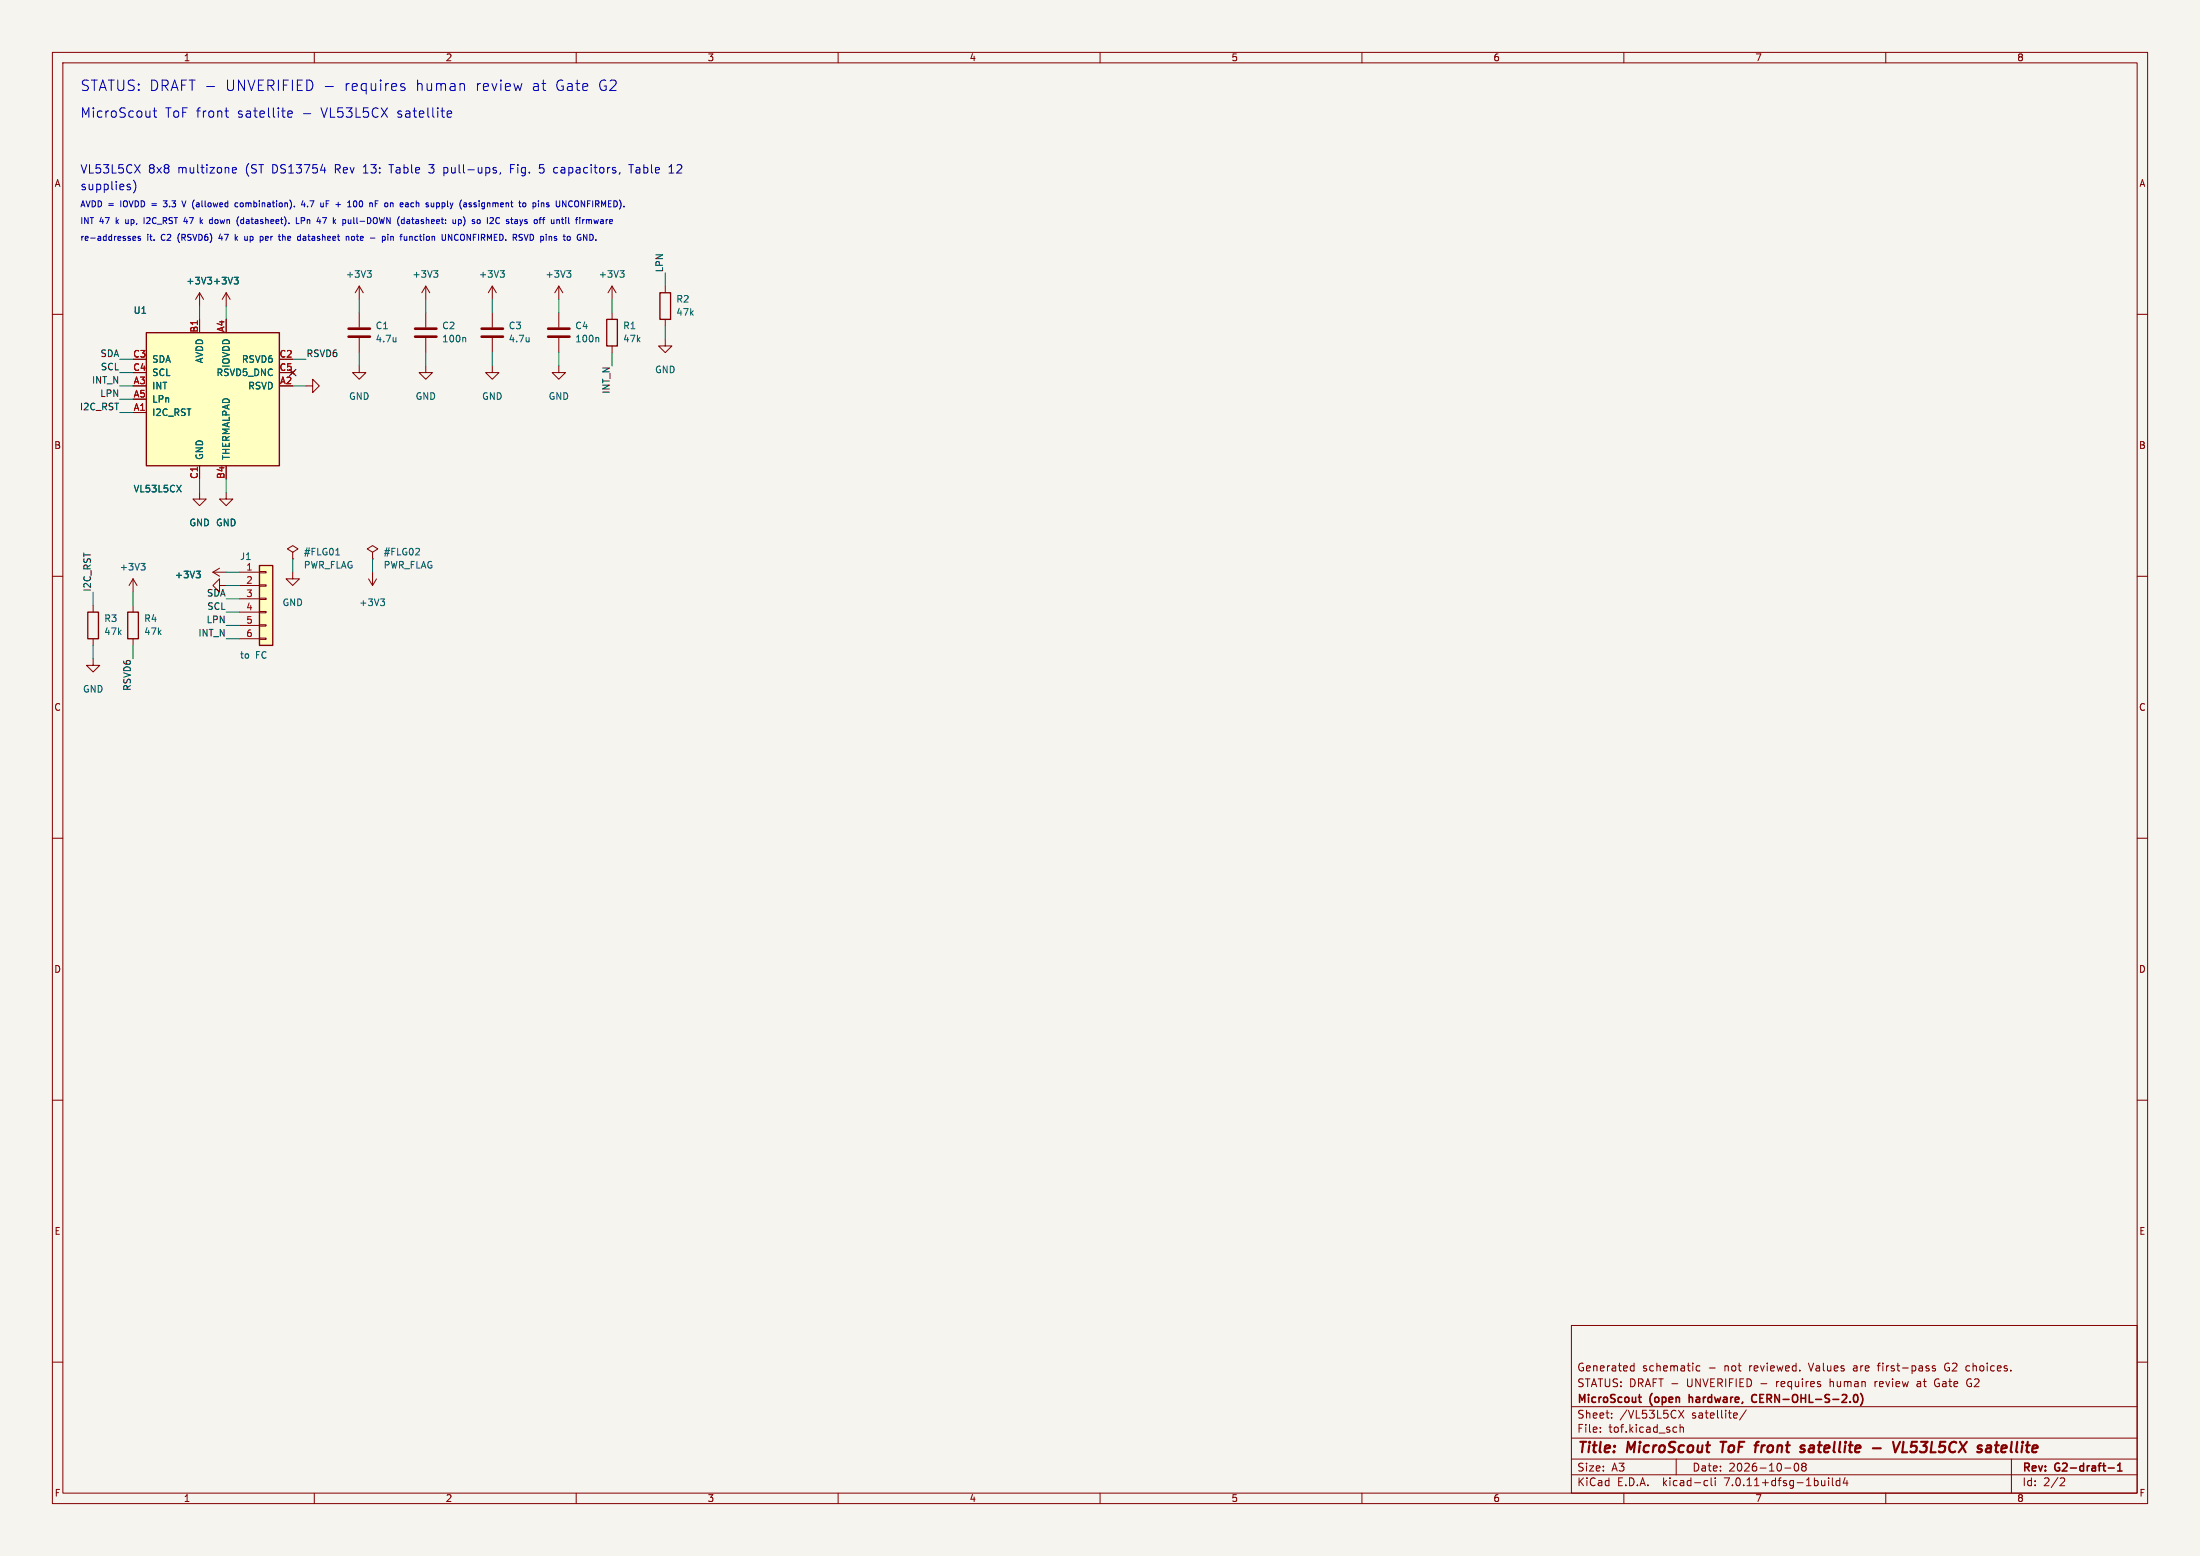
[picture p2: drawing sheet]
<svg xmlns="http://www.w3.org/2000/svg" width="420mm" height="297mm" viewBox="0 0 420 297" stroke-linecap="round" stroke-linejoin="round" font-family="sans-serif">
<path d="M0 0h420v297h-420z" fill="#f5f4ef" stroke="#f5f4ef" stroke-width=".19"/>
<g fill="none" stroke="#840000" stroke-width=".19">
<path d="M10 10h400v277h-400zM12 12h396v273h-396zM60 10v2M110 10v2M160 10v2M210 10v2M260 10v2M310 10v2M360 10v2M10 60h2M38.1 55.9v2.5M38.1 55.9l-.8 1.3"/>
<path d="M38.1 55.9l.8 1.3M43.2 55.9l-.8 1.3M43.2 55.9v2.5M43.2 55.9l.7 1.3M68.6 54.6l-.8 1.3M68.6 54.6v2.6M68.6 59.7v2.8M68.6 54.6l.7 1.3M81.3 54.6v2.6M81.3 59.7v2.8M81.3 54.6l-.8 1.3M81.3 54.6l.7 1.3"/>
<path d="M94 54.6v2.6M94 59.7v2.8M94 54.6l-.8 1.3M94 54.6l.7 1.3M106.7 54.6v2.6M106.7 59.7v2.8M106.7 54.6l-.8 1.3M106.7 54.6l.7 1.3M116.8 54.6v2.6M116.8 59.7v1.3M116.8 54.6l-.7 1.3M116.8 54.6l.8 1.3"/>
<path d="M127 54.6v1.3M408 60h2M25.4 78.7h2.5M38.1 61v2.5M55.5 70.7l.8 .8M56.3 70.7l-.8 .8M58.4 73.7h1.3v-1.3l1.3 1.3-1.3 1.2v-1.2M68.6 69.9v1.2h1.2l-1.2 1.3-1.3-1.3h1.3M68.6 64.5v2.8M81.3 69.9v1.2h1.2l-1.2 1.3-1.3-1.3h1.3M81.3 64.5v2.8M94 69.9v1.2h1.2l-1.2 1.3-1.3-1.3h1.3"/>
<path d="M94 64.5v2.8M106.7 69.9v1.2h1.2l-1.2 1.3-1.3-1.3h1.3M106.7 64.5v2.8M116.8 66v1.3M127 64.8v1.2h1.3l-1.3 1.3-1.3-1.3h1.3M127 61v1.2M38.1 94v1.3h1.3l-1.3 1.2-1.3-1.2h1.3M38.1 88.9v2.5M43.2 94v1.3h1.2l-1.2 1.2-1.3-1.2h1.3M10 110h2M17.8 115.6v1.2M25.4 110.5l-.8 1.3"/>
<path d="M25.4 110.5v2.5M25.4 115.6v1.2M25.4 110.5l.8 1.3M40.6 109.2h2.6M40.6 109.2l1.3 .8M41.9 111.8v-1.3l-1.3 1.3 1.3 1.2v-1.2h1.3M41.9 108.5l-1.3 .7M45.7 109.2h3.8M45.7 111.8h3.8M45.7 114.3h3.8M45.7 116.8h3.8M45.7 119.4h3.8"/>
<path d="M49.5 119.3h1.3v.2h-1.3zM49.5 116.7h1.3v.3h-1.3zM49.5 114.2h1.3v.2h-1.3zM49.5 111.6h1.3v.3h-1.3zM49.5 109.1h1.3v.2h-1.3zM55.9 109.2v1.3h1.2l-1.2 1.3-1.3-1.3h1.3M55.9 105.4l1-.6-1-.7-1 .7 1 .6v1.3M55.9 106.7h.1M70.4 110.5l.7 1.3M71.1 105.4l1-.6-1-.7-1 .7 1 .6v1.3M71.1 106.7h.1M71.1 109.2v2.6"/>
<path d="M71.9 110.5l-.8 1.3M408 110h2M17.8 125.7v1.3h1.2l-1.2 1.3-1.3-1.3h1.3M17.8 121.9v1.3M25.4 121.9v1.3M45.7 121.9h3.8M49.5 121.8h1.3v.2h-1.3zM10 160h2M408 160h2M10 210h2M408 210h2M10 260h2"/>
<path d="M300 253h108v32h-108zM408 260h2M300 278.5h108M300 274.5h108M300 268.5h108M305.5 273.2v.2M305.5 272.5v.1M307.7 270.5v.2M307.7 269.8v.1M311.4 261.6h.5M311.4 260.8h.5M311.9 260.2v1.5"/>
<path d="M319.7 272.4l.4 .1M320 278.5v3M320.1 273.3l-.4 .1M320.4 269.2l1 1.5M320.7 272.5l.2-.1 .4 .1 .1 .9M320.7 271.9v1.5M321.4 269.2l-1 1.5M324.5 260.8l-.4-.1-.3 .3 .1 .6h.6M331.2 269.7l.4 .1 .1 .2-.8 .2M331.6 270.6l-.4 .1M333.4 269.1l-1.3 1.9M342.7 279.4l.2-.1a.8 .8 0 0 1 .5 .7 .8 .8 0 0 1-.5 .8 1 1 0 0 1-.2-1.4z"/>
<path d="M344.2 279.9l-.3-.3 .3-.3h.3l.3 .3-.3 .3M344.2 279.9l-.3 .3v.3l.3 .3h.3l.3-.3-.1-.4-.2-.2M344.2 279.9h.3M357.9 263.7v1M358.1 263.8l-.2 .2M358.4 260.7h.5M366.4 263.7l-.4 .1M366.5 264.1h-.3a.29 .29 0 0 0-.3 .3 .29 .29 0 0 0 .3 .3h.3M369.4 260.8l-.3-.1-.2 .2v.2l.5 .2v.3h-.5M369.8 263.2a.81 .81 0 0 0-.5 .7 .81 .81 0 0 0 .5 .8M371.5 260.3l-.3 .5 .1 .5 .2 .3M375.4 264a.61 .61 0 0 0 .7 .7"/>
<path d="M376.2 263.2a.59 .59 0 0 0-.8 .6M384 278.5v6.5M60 285v2M110 285v2M160 285v2M210 285v2M260 285v2M300 281.5h108M310 285v2M325.6 282.6l.4 .1M326 283.5l-.4 .1M326.7 282.1v1.3l.2 .2"/>
<path d="M327.4 282.1v.1M327.4 282.6v1M340.7 280.2h1.2M349.1 282.1v.1M349.1 282.6v1M349.8 282.1v1.3l.2 .2M351.2 282.7l-.4-.1-.3 .3 .2 .6h.5M351.2 282.1v1.5M352.2 282l-.3 1.1h.9M352.6 282.6v1M360 285v2M393.5 282.1l.5 .1 .2 .3-1 1.1h1"/>
</g>
<path d="M312.8 266.7h.5M313 267.6l.3 .1M322.5 266.2v1.5M322.5 266.8h.1M335.3 266.3a.74 .74 0 0 0-.9 .5 .74 .74 0 0 0 .5 .9l.4-.1M354 266.3l.2-.1a.8 .8 0 0 1 .5 .7 .8 .8 0 0 1-.5 .8 1 1 0 0 1-.2-1.4zM355.2 266a1.72 1.72 0 0 1 0 2.3M404.3 279.7l.4-.4v1.5M402.5 280.2h1.1M404.3 280.8h.8" fill="none" stroke="#840000" stroke-width=".3"/>
<path d="M328.4 275.2h1.2M329 275.2l-.2 2M344.1 275.9l.4 .1M344.3 276.5l.2 .3-.3 .4M345.4 276.5l-.1 .4 .2 .3M357.5 276.4h1.5M361.4 275.2l.4 2 .9-2M363.4 275.2l-.3 2h1M364.7 277l.3 .2h.4M365 275.2l-.2 1 .3-.2M380.8 275.9h.8M381.2 275.2l-.2 1.7 .1 .2 .3 .1" fill="none" stroke="#840000" stroke-width=".4"/>
<path d="M66.5 64.3h4.1M66.5 62.7h4.1M79.2 64.3h4.1M79.2 62.7h4.1M91.9 64.3h4.1M91.9 62.7h4.1M104.6 64.3h4.1M104.6 62.7h4.1" fill="none" stroke="#840000" stroke-width=".51"/>
<g fill="none" stroke="#006464" stroke-width=".19">
<path d="M44.7 52.9h.8l-.4 .5M45.2 53.4l.3 .3v.3l-.3 .2M70.1 51.7h.8l-.4 .4M70.6 52.1l.3 .3v.3l-.3 .2M82.8 51.7h.8l-.4 .4M83.3 52.1l.3 .3v.3l-.3 .2M95.5 51.7h.8l-.4 .4M96 52.1l.3 .3v.3l-.3 .2M108.2 51.7h.8l-.4 .4M108.7 52.1l.3 .3v.3l-.3 .2M118.4 51.7h.7l-.4 .4M118.9 52.1l.2 .3v.3l-.2 .2"/>
<path d="M75.6 64.4v.9M75.6 65.1l-.1 .1M88.7 64.4l.2 .2v.7M101 64.4v.9M101 65.1l-.1 .1M114.1 64.4l.2 .2v.7M33.7 92.6l.9 1.3M34.6 92.6l-.9 1.3M26.9 107.5h.8l-.4 .5M27.5 108l.2 .3v.3l-.2 .2M37.4 109h.8l-.4 .5M38 109.5l.2 .3v.3l-.2 .2"/>
<path d="M64.1 105.9h.7M72.6 114.3h.8l-.4 .5M73.2 114.8l.2 .3v.3l-.2 .2M79.3 105.9h.8M80 104.8v.4"/>
</g>
<g fill="#ffffc2" stroke="#ffffc2" stroke-width=".19">
<path d="M49.5 108h2.6v15.2h-2.6z"/>
<path d="M27.9 63.5h25.4v25.4h-25.4z"/>
</g>
<path d="M126 55.9h2v5.1h-2zM27.9 63.5h25.4v25.4h-25.4zM115.8 61h2.1v5h-2.1zM16.8 116.8h2v5.1h-2zM24.4 116.8h2v5.1h-2zM49.5 108h2.6v15.2h-2.6z" fill="none" stroke="#840000" stroke-width=".25"/>
<g fill="none" stroke="#0000c2" stroke-width=".19">
<path d="M39.4 16.5h1.6M62.1 16.5h1.5M76.6 16.5l.6 .2 .1 .2-.1 .3-.5 .1M76.6 16l.2-.1 .4 .1M24.7 35.7l.2 .2-.2 .3M24.7 35.2h.2M25.5 34.4a1.84 1.84 0 0 1 0 2.4M25.7 31.4l1.1 1.6M26.8 31.4l-1.1 1.6M28.6 21.2v1.2M28.6 22.2l-.1 .1M29.2 21.2h.7"/>
<path d="M29.5 20.6v1.5l.1 .2 .3 .1M31.2 38.3h.7M31.2 39.4l.1 .1M34.7 38.3l.4 1.2 .4-1.2M42.9 21.2h.7M43.3 22.3l.3 .1M44.4 32.5l.7-.2v-.3h-.5l-.2 .2v.7h.7M45.4 38.8l-.3-.1-.2 .2 .1 .5h.4M54.9 21.8l.9-.2-.1-.3-.5-.1-.3 .2 .1 .9h.7M56.2 39.4v.1M57.8 38.3l-.2 .8h.7M58.1 38.7v.8"/>
<path d="M61.2 32.5h1M62.3 38.9h.4M62.8 38.3h-.5v1.2M67.6 38.4l.1-.1a.61 .61 0 0 1 .4 .6 .61 .61 0 0 1-.4 .6l-.2-.5zM71.6 38.3h.6M71.6 38.9h.4M78.9 38.7h-.3l-.2 .2 .1 .5 .4 .1M81.9 31.4h.9M81.9 32.9h.1M83.4 38.8l.3-.1 .2 .2-.1 .5h-.4M83.4 38.7v1.2M84.7 32v1.6"/>
<path d="M84.7 32.9l.2 .1M84.9 32h-.2M85.4 21.8l.8-.2-.1-.3-.5-.1-.2 .2 .1 .9h.6M89.5 38.9l.5 .4-.1 .2-.4-.1M90 38.8l-.3-.1-.2 .2M90.5 39.4l.3 .1M90.6 38.7l-.1 .2 .1 .2M94.3 32.5l.4 .1 .1 .2-.2 .2h-.3M94.3 32h.4M95.6 32.9l-.2 .4M97.5 32.2h.5M98.2 31.4h-.7v1.6"/>
<path d="M100.3 38.8l.1 .1-.1 .5M101.8 39.4h.4M101.8 38.8h.4M101.8 38.7v1.2M103 32.9l.6 .1M103.8 31.4h-.8v.8l.6-.2M104.5 39.1l.3 .1v.1l-.4 .2M104.5 38.7l.3 .1M105.9 32.9l.4 .1M106.3 32h-.4M108.8 38.4h.5M109.3 39.4h-.5"/>
<path d="M109.8 38.5v.8M118.3 32.9v.3M120 31.4h.9M120.5 31.4v1.6M127.7 33h.9M127.7 31.9l.5-.5v1.6M25.4 45.5l.5-.1v-.2l-.4-.1-.1 .2v.5h.5M26.8 45.2l-.3-.1-.2 .2 .1 .1 .4 .2v.2h-.5M27.5 41.5v1.2M35.4 41.5l-.3 .8h.7M38.2 41.5v1.2M38.3 42.2l.4 .5"/>
<path d="M38.7 41.9l-.5 .5M42.1 44.7l-.3 .8h.7M44.9 44.7v1.2M45 45.4l.3 .5M45.3 45.1l-.4 .5M45.5 43.1h.1M45.6 41.4h-.1M46.4 41.9l-.3 .1-.1 .1v.5l.4 .1M47.2 45.8l-.3 .1M47.2 45.1v.8M49.8 45.1l.3 .1 .1 .1v.5l-.4 .1M53.9 44.7v1.2"/>
<path d="M54.3 45.1l-.4 .1M56.6 41.5v1.2h.5M57.5 42.1h.4M57.9 41.5h-.4v1.2M58.2 45.1l-.3 .1M58.3 45.4h-.3l-.2 .2 .1 .2 .4 .1M61.6 41.5h.7l-.5 1.2M66.1 45.2h.4l.1 .7M66.1 45.1v.8M67.6 45.2l-.3-.1-.2 .2 .1 .5h.4M73 45.1v1.2M74 44.7v.1"/>
<path d="M74 45.1v.8M74.6 45.1v.8M74.9 45.1l-.3 .1M77.2 42l-.4-.1-.2 .2 .1 .5h.5M77.2 41.5v1.2M78 41.9l-.3 .1M78.1 42.2h-.3l-.1 .2v.2l.4 .1M78.2 45.1v.8M78.6 45.2h-.4M86.3 44.7v1.2l-.7-1.2v1.2M86.8 45v.6M87 41.9v.8"/>
<path d="M87 42.6h-.1M87.5 42l.3-.1 .3 .2-.1 .5h-.5M87.5 41.9v1.2M88.4 41.4a1.32 1.32 0 0 1 0 1.7M99.2 41.9l.3 .8M99.5 42.7l-.3 .4M99.8 41.9l-.3 .8M100.1 44.7l.3 1.2 .4-1.2M108.5 41.5v1l.2 .2M110.7 44.7a.58 .58 0 0 0-.5 .6 .58 .58 0 0 0 .5 .6M112.5 42h.4v.7M112.9 44.7a.62 .62 0 0 1 .4 .6 .62 .62 0 0 1-.4 .6"/>
<path d="M113.4 41.9l.2 .8 .2-.6"/>
</g>
<g fill="none" stroke="#009600" stroke-width=".19">
<path d="M38.1 58.4v2.6M43.2 58.4v2.6M68.6 57.2v2.5M81.3 57.2v2.5M94 57.2v2.5M106.7 57.2v2.5M116.8 57.2v2.5M127 52.1v2.5M22.9 68.6h2.5M22.9 76.2h2.5M22.9 73.7h2.5M22.9 78.7h2.5"/>
<path d="M22.9 71.1h2.5M55.9 68.6h2.5M55.9 73.7h2.5M68.6 67.3v2.6M81.3 67.3v2.6M94 67.3v2.6M106.7 67.3v2.6M116.8 67.3v2.6M127 62.2v2.6M38.1 91.4v2.6M43.2 91.4v2.6M17.8 113v2.6"/>
<path d="M25.4 113v2.6M43.2 114.3h2.5M43.2 116.8h2.5M43.2 119.4h2.5M43.2 109.2h2.5M43.2 111.8h2.5M55.9 106.7v2.5M71.1 106.7v2.5M17.8 123.2v2.5M25.4 123.2v2.5M43.2 121.9h2.5"/>
</g>
<path d="M55.3 70.5l1.2 1.2M56.5 70.5l-1.2 1.2" fill="none" stroke="#000084" stroke-width=".19"/>
<g font-size="2.8" fill="#0000c2">
<text x="15.2" y="17.5">STATUS: DRAFT -</text>
<text x="43" y="17.5">UNVERIFIED -</text>
<text x="65.8" y="17.5">requires</text>
<text x="79.5" y="17.5">human</text>
<text x="91" y="17.5">review</text>
<text x="101.8" y="17.5">at</text>
<text x="106.3" y="17.5">Gate</text>
<text x="114.6" y="17.5">G2</text>
</g>
<g font-size="2.8" fill="#840000">
<text x="301" y="277.9">Title:</text>
<text x="310.6" y="277.9">MicroScout</text>
<text x="329.4" y="277.9">ToF front</text>
<text x="346.2" y="277.9">satellite</text>
<text x="365.5" y="277.9">VL53L5CX</text>
<text x="382.4" y="277.9">satellite</text>
</g>
<g font-size="2.5" fill="#0000c2">
<text x="15.2" y="22.6">MicroScout</text>
<text x="31.5" y="22.6">ToF front</text>
<text x="45.4" y="22.6">satellite</text>
<text x="57.8" y="22.6">-</text>
<text x="61.5" y="22.6">VL53L5CX</text>
<text x="76.1" y="22.6">satellite</text>
</g>
<g font-size="2.2" fill="#0000c2">
<text x="15.2" y="33.2">VL53L5CX</text>
<text x="28.3" y="33.2">8x8</text>
<text x="34" y="33.2">multizone</text>
<text x="47" y="33.2">(ST</text>
<text x="52.1" y="33.2">DS13754</text>
<text x="64.2" y="33.2">Rev</text>
<text x="69.8" y="33.2">13:</text>
<text x="74.9" y="33.2">Table</text>
<text x="82.6" y="33.2">3</text>
<text x="85.5" y="33.2">pull-ups,</text>
<text x="98.4" y="33.2">Fig.</text>
<text x="104.1" y="33.2">5</text>
<text x="106.9" y="33.2">capacitors,</text>
<text x="121.6" y="33.2">Table</text>
<text x="129.2" y="33.2">12</text>
<text x="15.2" y="36.4">supplies)</text>
</g>
<g font-size="2.1" fill="#840000">
<text x="301" y="262">Generated</text>
<text x="313.5" y="262">schematic</text>
<text x="326.2" y="262">-</text>
<text x="329.3" y="262">not</text>
<text x="334.2" y="262">reviewed.</text>
<text x="345.8" y="262">Values</text>
<text x="354.4" y="262">are</text>
<text x="359.2" y="262">first-pass</text>
<text x="372.1" y="262">G2 choices.</text>
<text x="301" y="268.2">MicroScout</text>
<text x="301" y="265">STATUS: DRAFT -</text>
<text x="315" y="268.2">(open</text>
<text x="322.2" y="265">UNVERIFIED</text>
<text x="323.1" y="268.2">hardware,</text>
<text x="335.7" y="268.2">CERN-OHL-S-2.0)</text>
<text x="336.3" y="265">-</text>
<text x="339.5" y="265">requires</text>
<text x="349.9" y="265">human</text>
<text x="358.6" y="265">review</text>
<text x="366.8" y="265">at</text>
<text x="370.3" y="265">Gate</text>
<text x="376.6" y="265">G2</text>
<text x="301" y="273.7">File:</text>
<text x="301" y="271">Sheet:</text>
<text x="307.1" y="273.7">tof.kicad_sch</text>
<text x="309.2" y="271">/VL53L5CX</text>
<text x="323" y="271">satellite/</text>
<text x="301" y="281.1">Size:</text>
<text x="307.6" y="281.1">A3</text>
<text x="323" y="281.1">Date:</text>
<text x="330" y="281.1">2026-10-08</text>
<text x="386" y="281.3">Rev:</text>
<text x="392.4" y="281.3">G2-draft-1</text>
<text x="301" y="283.9">KiCad</text>
<text x="308.7" y="283.9">E.D.A.</text>
<text x="317.6" y="283.9">kicad-cli</text>
<text x="329.5" y="283.9">7.0.11+dfsg-1build4</text>
<text x="386" y="283.9">Id:</text>
<text x="390.1" y="283.9">2/2</text>
</g>
<g font-size="1.8" fill="#840000">
<text x="35" y="11.9">1</text>
<text x="85" y="11.9">2</text>
<text x="135" y="11.9">3</text>
<text x="185" y="11.9">4</text>
<text x="235" y="11.9">5</text>
<text x="285" y="11.9">6</text>
<text x="335" y="11.9">7</text>
<text x="385" y="11.9">8</text>
<text x="10.3" y="35.9">A</text>
<text x="408.3" y="35.9">A</text>
<text x="10.3" y="85.9">B</text>
<text x="408.2" y="85.9">B</text>
<text x="10.3" y="135.9">C</text>
<text x="408.2" y="135.9">C</text>
<text x="10.3" y="185.9">D</text>
<text x="408.2" y="185.9">D</text>
<text x="10.3" y="235.9">E</text>
<text x="408.3" y="235.9">E</text>
<text x="10.3" y="285.9">F</text>
<text x="35" y="286.9">1</text>
<text x="85" y="286.9">2</text>
<text x="135" y="286.9">3</text>
<text x="185" y="286.9">4</text>
<text x="235" y="286.9">5</text>
<text x="285" y="286.9">6</text>
<text x="335" y="286.9">7</text>
<text x="385" y="286.9">8</text>
<text x="408.3" y="285.9">F</text>
</g>
<g font-size="1.8" fill="#006464">
<text x="65.9" y="53.2">+3V3</text>
<text x="78.6" y="53.2">+3V3</text>
<text x="91.3" y="53.2">+3V3</text>
<text x="104" y="53.2">+3V3</text>
<text x="114.2" y="53.2">+3V3</text>
<text x="35.5" y="54.5">+3V3 +3V3</text>
<text x="129" y="58">R2</text>
<text x="25.4" y="60.1">U1</text>
<text x="71.6" y="63">C1</text>
<text x="71.6" y="65.5">4.7u</text>
<text x="84.3" y="63">C2</text>
<text x="84.3" y="65.5">100n</text>
<text x="97" y="63">C3</text>
<text x="97" y="65.5">4.7u</text>
<text x="109.7" y="63">C4</text>
<text x="109.7" y="65.5">100n</text>
<text x="118.9" y="63">R1</text>
<text x="118.9" y="65.5">47k</text>
<text x="129" y="60.5">47k</text>
<text x="29" y="69.4">SDA</text>
<text x="29" y="72">SCL</text>
<text x="39" y="69.4" transform="rotate(-90 39 69.4)">AVDD</text>
<text x="41.2" y="72">RSVD5_DNC</text>
<text x="44" y="70.3" transform="rotate(-90 44 70.3)">IOVDD</text>
<text x="46.1" y="69.4">RSVD6</text>
<text x="125" y="71.4">GND</text>
<text x="29" y="74.5">INT</text>
<text x="29" y="77.1">LPn</text>
<text x="47.3" y="74.5">RSVD</text>
<text x="66.5" y="76.5">GND</text>
<text x="79.2" y="76.5">GND</text>
<text x="91.9" y="76.5">GND</text>
<text x="104.6" y="76.5">GND</text>
<text x="29" y="79.6">I2C_RST</text>
<text x="39" y="87.9" transform="rotate(-90 39 87.9)">GND</text>
<text x="44" y="87.9" transform="rotate(-90 44 87.9)">THERMALPAD</text>
<text x="25.4" y="94.2">VL53L5CX</text>
<text x="36.1" y="100.6">GND GND</text>
<text x="45.7" y="107.1">J1</text>
<text x="57.9" y="106.2">#FLG01</text>
<text x="73.1" y="106.2">#FLG02</text>
<text x="22.8" y="109.1">+3V3</text>
<text x="33.3" y="110.6">+3V3</text>
<text x="57.9" y="108.7">PWR_FLAG</text>
<text x="73.1" y="108.7">PWR_FLAG</text>
<text x="19.8" y="118.9">R3</text>
<text x="27.4" y="118.9">R4</text>
<text x="53.8" y="115.9">GND</text>
<text x="68.5" y="115.9">+3V3</text>
<text x="19.8" y="121.4">47k</text>
<text x="27.4" y="121.4">47k</text>
<text x="45.7" y="125.9">to</text>
<text x="48.8" y="125.9">FC</text>
<text x="15.7" y="132.4">GND</text>
</g>
<g font-size="1.8" fill="#0f0f0f">
<text x="126.7" y="52.1" transform="rotate(-90 126.7 52.1)">LPN</text>
<text x="19.1" y="68.2">SDA</text>
<text x="19.1" y="70.8">SCL</text>
<text x="58.4" y="68.2">RSVD6</text>
<text x="17.5" y="73.3">INT_N</text>
<text x="19" y="75.9">LPN</text>
<text x="116.5" y="75.3" transform="rotate(-90 116.5 75.3)">INT_N</text>
<text x="15.2" y="78.4">I2C_RST</text>
<text x="17.4" y="113" transform="rotate(-90 17.4 113)">I2C_RST</text>
<text x="39.4" y="114">SDA</text>
<text x="39.3" y="119">LPN</text>
<text x="39.5" y="116.5">SCL</text>
<text x="37.8" y="121.6">INT_N</text>
<text x="25.1" y="132" transform="rotate(-90 25.1 132)">RSVD6</text>
</g>
<g font-size="1.8" fill="#a90000">
<text x="37.8" y="63.6" transform="rotate(-90 37.8 63.6)">B1</text>
<text x="42.9" y="63.5" transform="rotate(-90 42.9 63.5)">A4</text>
<text x="25.3" y="68.3">C3</text>
<text x="25.3" y="70.9">C4</text>
<text x="53.3" y="68.3">C2</text>
<text x="53.3" y="70.9">C5</text>
<text x="25.4" y="73.4">A3</text>
<text x="25.4" y="75.9">A5</text>
<text x="53.4" y="73.4">A2</text>
<text x="25.4" y="78.5">A1</text>
<text x="37.8" y="91.5" transform="rotate(-90 37.8 91.5)">C1</text>
<text x="42.9" y="91.5" transform="rotate(-90 42.9 91.5)">B4</text>
<text x="46.9" y="109">1</text>
<text x="46.9" y="111.5">2</text>
<text x="46.9" y="114">3</text>
<text x="46.9" y="116.6">4</text>
<text x="46.9" y="119.1">5</text>
<text x="46.9" y="121.7">6</text>
</g>
<g font-size="1.6" fill="#0000c2">
<text x="15.2" y="39.6">AVDD =</text>
<text x="23.1" y="39.6">IOVDD =</text>
<text x="31.8" y="39.6">3.3</text>
<text x="35.7" y="39.6">V (allowed</text>
<text x="46.1" y="39.6">combination).</text>
<text x="59.1" y="39.6">4.7</text>
<text x="62.9" y="39.6">uF</text>
<text x="66" y="39.6">+</text>
<text x="68.6" y="39.6">100</text>
<text x="72.9" y="39.6">nF</text>
<text x="76.1" y="39.6">on</text>
<text x="79.3" y="39.6">each</text>
<text x="84.4" y="39.6">supply</text>
<text x="91.1" y="39.6">(assignment</text>
<text x="102.7" y="39.6">to</text>
<text x="105.5" y="39.6">pins</text>
<text x="110.1" y="39.6">UNCONFIRMED).</text>
<text x="15.2" y="42.8">INT</text>
<text x="15.2" y="46">re-addresses</text>
<text x="19" y="42.8">47</text>
<text x="22.3" y="42.8">k</text>
<text x="24.3" y="42.8">up,</text>
<text x="28" y="42.8">I2C_RST</text>
<text x="28.1" y="46">it.</text>
<text x="30.9" y="46">C2</text>
<text x="34.3" y="46">(RSVD6)</text>
<text x="35.9" y="42.8">47</text>
<text x="39.2" y="42.8">k</text>
<text x="41.3" y="42.8">down</text>
<text x="42.4" y="46">47</text>
<text x="45.7" y="46">k</text>
<text x="46.7" y="42.8">(datasheet).</text>
<text x="47.7" y="46">up</text>
<text x="50.9" y="46">per</text>
<text x="54.7" y="46">the</text>
<text x="58.2" y="42.8">LPn</text>
<text x="58.5" y="46">datasheet</text>
<text x="62.5" y="42.8">47</text>
<text x="65.8" y="42.8">k</text>
<text x="67.8" y="42.8">pull-DOWN</text>
<text x="68" y="46">note</text>
<text x="72.8" y="46">-</text>
<text x="75.4" y="46">pin</text>
<text x="78.5" y="42.8">(datasheet:</text>
<text x="79.1" y="46">function</text>
<text x="87.2" y="46">UNCONFIRMED.</text>
<text x="89.3" y="42.8">up)</text>
<text x="93.2" y="42.8">so</text>
<text x="96.3" y="42.8">I2C</text>
<text x="100.2" y="42.8">stays</text>
<text x="101" y="46">RSVD pins</text>
<text x="105.7" y="42.8">off</text>
<text x="109.2" y="42.8">until</text>
<text x="111.2" y="46">to</text>
<text x="114" y="46">GND.</text>
<text x="114.2" y="42.8">firmware</text>
</g>
</svg>
